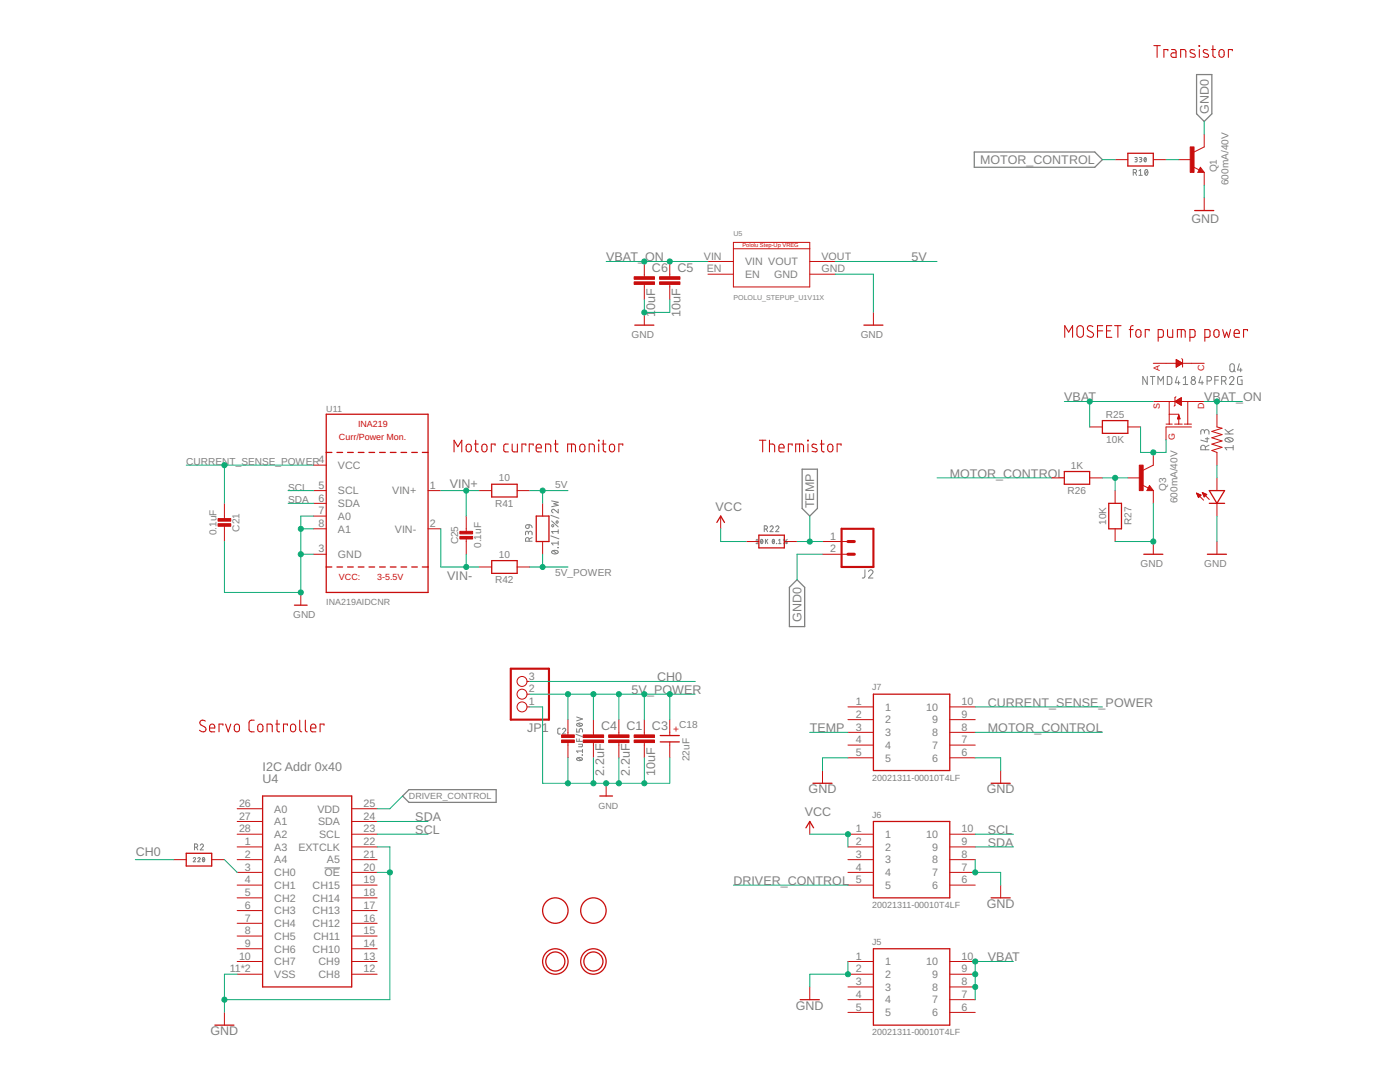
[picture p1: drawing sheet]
<svg xmlns="http://www.w3.org/2000/svg" width="279mm" height="216mm" viewBox="0 0 279 216" stroke-linecap="round" stroke-linejoin="round" font-family="sans-serif">
<g fill="none" stroke="#808080" stroke-width=".2">
<path d="M226.2 34.5l.6-.1v-.5l-.6-.1v1.2M226.5 31.4l.4 .1 .1 .1-.1 .2h-.3M226.6 34.5l.2 .5M226.7 31.8l.2 .1v.3l-.4 .1M227.3 34.1l.3-.3v1.2M227.3 35h.7M227.4 31.4l.4 .1 .1 .1-.1 .2h-.3M227.6 31.8l.2 .1v.3l-.4 .1M228.5 31.5a.41 .41 0 0 1 .3 .4 .41 .41 0 0 1-.3 .4l-.2-.4zM228.6 33.9l.1-.1a.58 .58 0 0 1 .4 .6 .58 .58 0 0 1-.4 .6l-.2-.6zM228.7 31.6l-.4 .5M229 34.1l-.5 .6"/>
<path d="M229 75.1v1.6l-.9-1.6v1.6M229.6 75.1h.9M230 75.1v1.6M231.1 76.7v-1.6l.5 .9 .6-.9v1.6M233 75.1h.6l.2 .3 .1 .9-.3 .4h-.6zM234.9 75.1l-.3 1.3h.9M235.2 76v.7M236.1 76.7h.9M236.1 75.5l.5-.4v1.6M239.6 75.1l-.3 1.3h.9M239.9 76v.7M240.9 76h.4a.44 .44 0 0 0 .5-.4 .44 .44 0 0 0-.5-.5h-.4v1.6"/>
<path d="M242.4 75.8h.8M243.2 75.1h-.8v1.6M243.8 76h.5a.44 .44 0 0 0 .4-.4 .44 .44 0 0 0-.4-.5h-.5v1.6M244.3 76l.4 .7M245.4 75.5a.44 .44 0 0 1 .6-.4 .44 .44 0 0 1 .1 .7l-.7 .9h.9M245.6 72.7l.3-.1 .3 .1 .1 1a.44 .44 0 0 1-.4 .5 .44 .44 0 0 1-.5-.5zM246.2 73.8l.3 .4M247.3 72.6l-.3 1.2h.9M247.6 73.5v.7M247.9 75.1h-.7l-.2 .2v1.1l.2 .3h.7v-.9h-.3M110.1 99.9l1.3 .3-.9 .3 .9 .3-1.3 .3M240.4 86.2a.46 .46 0 0 1 .4-.5 .46 .46 0 0 1 .5 .5v.4"/>
<path d="M240.4 86.4v-.3a.36 .36 0 0 0-.4-.4 .36 .36 0 0 0-.4 .4v.5M240.6 89.7v-.4a.46 .46 0 0 0-.5-.5 .46 .46 0 0 0-.5 .5v.4h1.7M240.6 87.5h.7M240.9 87.3v.9l-1.3-.4M241.3 88.8l-.7 .4M244.5 86.6h1.6M244.5 85.7l1 .9M244.6 87.5a1.03 1.03 0 0 1 1.5 .3 .97 .97 0 0 1-1.6 0zM244.8 87.4l.9 .7M246.1 89.3h-1.6l.3 .5M246.1 88.9v.9M246.1 85.7l-1 .5"/>
<path d="M105 104.8l.6-.1v.5a.37 .37 0 0 1-.5 .2 .37 .37 0 0 1-.1-.6zM105.5 106.4a.37 .37 0 0 1 .3-.4 .37 .37 0 0 1 .4 .4v.3M105.5 106.6l-.1-.4-.3-.2-.2 .2v.5M105.6 108v-.4a.36 .36 0 0 0-.4-.3 .36 .36 0 0 0-.3 .3v.4h1.3M105.6 104.7l.4 .1 .2 .5M106.2 107.3l-.6 .2M109.9 106.9l1.6 .6M109.9 102.8l1.6 .6M110.1 103.9l1.3 1.2M110.2 110a.84 .84 0 0 1 1.2 .2 .78 .78 0 0 1-1.3 0zM110.4 109.9l.7 .6M111.3 109.3h.1"/>
<path d="M111.4 101.6v.7l-.7-.6a.36 .36 0 0 0-.6 .1 .36 .36 0 0 0 .3 .5M111.4 105.7v.7M111.4 108v.8M111.4 108.4h-1.3l.3 .4M111.4 106.1h-1.3l.3 .3M150.9 107.8l.2-.2v.9M150.9 108.5h.5M151.8 107.7h.1a.4 .4 0 0 1 .4 .3 .4 .4 0 0 1-.4 .4l-.1-.3zM152.2 107.8l-.4 .5M152.5 105.6l.6-.1v-.4l-.6-.2v1.2M152.8 107.6v.9M152.9 105.6l.3 .5"/>
<path d="M153 107.9l.2 .6M153.2 107.6l-.4 .5M153.7 105.2a.32 .32 0 0 1 .4-.3 .32 .32 0 0 1 .1 .6l-.5 .6h.6M154.2 107.7a.4 .4 0 0 1 .4 .3 .4 .4 0 0 1-.4 .4l-.1-.2zM154.5 107.8l-.3 .5M154.8 105.2a.32 .32 0 0 1 .5-.3 .32 .32 0 0 1 .1 .6l-.6 .6h.6M155 108.5h.1M155.4 108.5h.5M155.4 107.8l.2-.2v.9M157.1 107.6l-.8 .9M172.6 113.7v1.4l-.2 .2h-.3M173.3 114.1a.44 .44 0 0 1 .7-.4 .44 .44 0 0 1 .1 .7l-.8 .9h.9"/>
<path d="M111.8 145.3l-.4 .1-.1 .2v.7l.5 .2M112.3 145.6a.32 .32 0 0 1 .4-.3 .32 .32 0 0 1 .1 .5l-.5 .7h.6M114.9 146.5l1.5 .5M115.1 145.4v.7h.5v-.4a.33 .33 0 0 1 .3-.3 .33 .33 0 0 1 .3 .3v.4M115.1 147.4v.5h1.1M115.1 143.1l1.1 .4-1.1 .3M115.1 151.3a.68 .68 0 0 1 1.1 .3 .65 .65 0 0 1-.6 .2 .65 .65 0 0 1-.5-.4zM115.1 144.4a.68 .68 0 0 1 1.1 .3 .65 .65 0 0 1-.6 .3 .65 .65 0 0 1-.5-.5zM115.3 151.2l.7 .5M115.3 144.4l.7 .5M115.5 148.5h.7l-.1 .5h-.6M115.6 147.4v.5"/>
<path d="M116.2 150.7h.1M116.2 149.5v.7M116.2 149.9h-1.1l.2 .3M38.6 171.3a.23 .23 0 0 1 .3-.2 .23 .23 0 0 1 .1 .4l-.4 .5h.4M38.8 169.1l.5-.1 .2-.2-.1-.3-.6-.1v1.2M39.2 169.1l.3 .5M39.5 171.3a.23 .23 0 0 1 .3-.2 .23 .23 0 0 1 .1 .4l-.4 .5h.5M40 168.7a.32 .32 0 0 1 .4-.3 .32 .32 0 0 1 .1 .5l-.5 .7h.6M40.5 171.1a.41 .41 0 0 1 .4 .4 .41 .41 0 0 1-.4 .4l-.1-.4zM40.8 171.3l-.4 .5M64.8 173.2h3.1"/>
<circle cx="238.1" cy="76.3" r=".45"/>
<circle cx="238.1" cy="75.5" r=".36"/>
<circle cx="110.3" cy="104.9" r=".22"/>
<circle cx="111.2" cy="104.2" r=".22"/>
<circle cx="156.5" cy="107.8" r=".15"/>
<circle cx="157" cy="108.3" r=".14"/>
</g>
<path d="M238.8 14.9h3.1v7.8l-1.6 1.5-1.5-1.5zM194.4 30.3h24.1l1.5 1.6-1.5 1.5h-24.1zM160.1 93.6h3v7.9l-1.5 1.5-1.5-1.5zM159.1 115.7l1.5 1.5v7.8h-3.1v-7.8zM80.3 158.8l1.3-1.2h17.4v2.5h-17.4z" fill="none" stroke="#808080" stroke-width=".25"/>
<g fill="none" stroke="#c90d0c" stroke-width=".21">
<path d="M230.3 9.1h1.3M230.9 9.1v2.4M233.1 10.1v-.2h-.8v1.6M233.8 9.9h.7l.2 .4v1.2h-.6a.46 .46 0 0 1-.4-.5 .46 .46 0 0 1 .4-.5h.6M235.6 11.5v-1.6h.7l.3 .2 .1 1.4M238.4 10l-.7-.1-.2 .4 1 .6v.4a.85 .85 0 0 1-1 0M239.3 9.1l.1 .1zM239.4 9.9v1.6M241 10l-.7-.1-.2 .4 1 .6v.4a.85 .85 0 0 1-.9 0M241.8 9.9h.8M242.1 9.1v2.1l.5 .3M243.4 10.1l.5-.2a.88 .88 0 0 1 0 1.5h-.4l-.2-.3z"/>
<path d="M245.9 10.1v-.2h-.7v1.6M212.5 67.3v-2.3l.8 1.3 .8-1.3v2.3M215.1 65.2a.64 .64 0 0 1 .7-.2 .64 .64 0 0 1 .4 .6v1.1a.65 .65 0 0 1-.6 .6 .65 .65 0 0 1-.7-.6zM218.1 65.2a.58 .58 0 0 0-.9-.1 .58 .58 0 0 0 .1 .9l.7 .3a.58 .58 0 0 1 .1 .9 .58 .58 0 0 1-.9 0l-.3-.2M219 66h1.1M220.1 65h-1.1v2.3M220.8 66h.8M221.9 65h-1.1v2.3h1.1M222.4 65h1.3M223.1 65v2.3M225.4 65.8h.7M226.1 65l-.4 .1-.1 .3v1.9"/>
<path d="M226.8 65.9l.5-.1a.92 .92 0 0 1 .2 1.4l-.4 .1-.4-.3zM229.3 66v-.2h-.7v1.5M231.1 67.3h.8l.2-.2 .1-1-.3-.3h-.8v2.3M233 65.8v1.1l.1 .3 .3 .1h.6v-1.5M235 67.3v-1.5l1.4 .1 .1 .2v1.2M235.8 65.8v1.5M237.5 67.3h.8l.2-.2v-1l-.2-.3h-.8v2.3M240.5 67.3h.8l.2-.2v-1.1l-.2-.2h-.8v2.3M242.4 65.9l.5-.1a.92 .92 0 0 1 .1 1.4l-.3 .1-.4-.3zM244 65.8l.4 1.5 .4-1 .4 1 .4-1.5M246.3 66.5h1a.54 .54 0 0 0-.3-.7 .54 .54 0 0 0-.7 .5l.1 .9 .9 .1M249 66v-.2h-.8v1.5"/>
<path d="M90.6 90.2v-2.4l.8 1.3 .8-1.3v2.4M93.1 88.8l.5-.2a.89 .89 0 0 1 .2 1.5l-.3 .1-.5-.4zM94.7 88.6h.8M94.9 87.8l.1 2.1 .2 .2 .3 .1M96.3 88.8l.5-.2a.89 .89 0 0 1 .1 1.5l-.3 .1-.4-.4zM98.8 88.9v-.3h-.8v1.6M101.5 88.6h-.7l-.3 .4 .1 1.1 .9 .1M102.2 88.6v1.3l.4 .3h.7v-1.6M104.9 88.9v-.3h-.7v1.6M106.4 88.9v-.3h-.8v1.6M107 89.4h1a.54 .54 0 0 0-.3-.8 .54 .54 0 0 0-.7 .5l.1 1 .9 .1M108.9 90.2v-1.6h.6l.4 .3v1.3"/>
<path d="M110.6 88.6h.8M110.9 87.8v2.1l.5 .3M113.3 90.2v-1.6h1.1l.3 .1 .2 .3v1.2M114.1 88.6v1.6M115.8 88.8l.5-.2a.87 .87 0 0 1 0 1.6l-.3-.1-.3-.3zM117.6 90.2v-1.6h.6l.4 .3v1.3M119.4 87.8l.1 .2zM119.5 88.6v1.6M120.1 88.6h.8M120.4 87.8v2l.1 .3 .4 .1M121.8 88.8l.4-.2a.87 .87 0 0 1 0 1.6l-.3-.1-.3-.3zM124.3 88.9v-.3h-.8v1.6"/>
<path d="M151.6 87.8h1.2M152.2 87.8v2.4M153.6 88.6h.8l.2 .3v1.3M153.6 87.8v2.4M155.4 89.4h1.1a.54 .54 0 0 0-.4-.8 .54 .54 0 0 0-.7 .5l.2 1 .9 .1M158.1 88.9v-.3h-.8v1.6M158.8 90.2v-1.6h1.2l.2 .1 .2 .3v1.2M159.6 88.6v1.6M161.2 87.8l.1 .2zM161.2 88.6v1.6M163 88.8a.59 .59 0 0 0-1 .1l.1 .3 .9 .4v.4a.82 .82 0 0 1-.9 0M163.7 88.6h.8"/>
<path d="M164 87.8v2l.1 .3 .4 .1M165.3 88.8l.5-.2a.87 .87 0 0 1 0 1.6l-.4-.1-.2-.3zM167.9 88.9v-.3h-.8v1.6M41 143.9a.58 .58 0 0 0-.9-.1 .58 .58 0 0 0 0 .9l.8 .4a.58 .58 0 0 1 0 .8 .58 .58 0 0 1-.9 0l-.2-.2M41.8 145.3h1.1a.55 .55 0 0 0-.4-.8 .55 .55 0 0 0-.7 .5l.1 .9 1 .1M44.5 144.7v-.2h-.8v1.5M45 144.5l.6 1.5 .5-1.5M46.9 144.7l.5-.2a.92 .92 0 0 1 .1 1.5h-.3l-.3-.1-.1-.4zM50.7 143.7h-.5a.51 .51 0 0 0-.5 .5l.1 1.6 .3 .2h.6M51.5 144.7l.4-.2 .4 .2 .2 .8a.52 .52 0 0 1-.5 .5 .52 .52 0 0 1-.6-.5zM53.3 146v-1.5l.9 .1 .1 1.4M55 144.5h.8"/>
<path d="M55.3 143.7v2.1l.5 .2M57.4 144.7v-.2h-.8v1.5M58.1 144.7l.3-.2 .5 .2 .1 .8a.52 .52 0 0 1-.5 .5 .52 .52 0 0 1-.5-.5zM59.8 143.7v1.9l.1 .3 .3 .1M60.9 143.7l.1 2.1 .3 .2M62 145.3h1a.55 .55 0 0 0-.3-.8 .55 .55 0 0 0-.7 .5l.1 .9 .9 .1M64.7 144.7v-.2h-.8v1.5"/>
</g>
<g fill="none" stroke="#c90d0c" stroke-width=".25">
<path d="M225.1 30.6h5.1v2.5h-5.1zM239.6 33.9l.1 .2h-.4l.3-.5 .5 .7h-.8M238.4 42h3.8M126.7 64.9h3.8M172.4 64.9h3.8M65.1 82.7h20.3v35.5h-20.3zM65.1 90.3h1.1M67.2 90.3h1.2M69.4 90.3h1.1M71.5 90.3h1.1M73.6 90.3h1.2M75.8 90.3h1.1"/>
<path d="M77.9 90.3h1.1M80 90.3h1.2M82.2 90.3h1.1M84.3 90.3h1.1M98.1 96.6h5.1v2.6h-5.1zM212.4 94.1h5.1v2.5h-5.1zM220 83.9h5.1v2.6h-5.1zM229.4 97.4l.1 .2h-.3l.2-.5 .5 .7h-.7M241.3 97.9h3.1l-1.5 2.5zM65.1 113.1h1.1M67.2 113.1h1.2M69.4 113.1h1.1"/>
<path d="M71.5 113.1h1.1M73.6 113.1h1.2M75.8 113.1h1.1M77.9 113.1h1.1M80 113.1h1.2M82.2 113.1h1.1M84.3 113.1h1.1M98.1 111.9h5.1v2.5h-5.1zM107 103h2.6v5.1h-2.6zM143.1 104.2l.7-1.2 .8 1.2M151.4 106.8h5.1v2.5h-5.1zM221.3 100.4h2.5v5.1h-2.5z"/>
<path d="M228.3 110.6h3.8M241 110.6h3.8M241.3 100.4h3.1M58.8 120.8h2.5M174.3 138.5h15.2v15.3h-15.2zM52.4 158.8h17.8v38.1h-17.8zM119.7 158.8h2.5M131.8 146.8h3.8M131.8 148h3.8M162.2 156.3h3.9M197.8 156.3h3.8M37.2 170.3h5v2.5h-5z"/>
<path d="M160.8 165.2l.8-1.3 .8 1.3M174.3 163.9h15.2v15.3h-15.2zM197.8 179.2h3.8M159.7 199.5h3.8M174.3 189.3h15.2v15.3h-15.2zM42.9 204.6h3.8"/>
<circle cx="110.8" cy="191.9" r="2.54"/>
<circle cx="110.8" cy="181.7" r="2.54"/>
<circle cx="110.8" cy="191.9" r="1.91"/>
<circle cx="118.4" cy="181.7" r="2.54"/>
<circle cx="118.4" cy="191.9" r="2.54"/>
<circle cx="118.4" cy="191.9" r="1.91"/>
</g>
<g fill="none" stroke="#c90d0c" stroke-width=".2">
<path d="M222.5 31.9h2.6M230.2 31.9h2.5M235.2 31.9h2.6M238.1 33.3l1.2 .6M239.6 33.4l.7 1h-1.2zM240.3 26.8v2.5l-2 1M240.3 34.4v2.5M240.3 39.5v2.5M128.6 52.2v3M128.6 56.7v3.1M133.7 52.2v3M133.7 56.7v3.1"/>
<path d="M141.3 52.2h5.1M141.3 54.7h5.1M146.4 48.4h15.2v8.9h-15.2zM146.4 49.6h15.2M161.6 52.2h5.1M161.6 54.7h5.1M128.6 62.3v2.6M174.3 62.3v2.6M230.2 72.5h4.5M234.7 79.2l-.2 .2v1.5l-.2 .1M234.7 80h1.1M234.7 72.5h1.3"/>
<path d="M234.7 71.7l1.3 .8-1.3 .8zM234.7 73.2h.1M234.7 73.1h.3M234.7 73h.5M234.7 72.9h.7M234.7 72.7h.9M234.7 72.6h1.1M234.7 72.4h1.2M234.7 72.3h.9M234.7 72.2h.8M234.7 72h.5M234.7 71.9h.4"/>
<path d="M234.7 71.8h.1M234.9 79.9h.9M235.1 79.8h.7M235.3 79.6h.5M235.5 79.5h.3M235.7 79.4h.1M235.8 71.6l.2 .1v1.6M236 72.5h4.3M62.6 97.9h2.5M62.6 92.8h2.5M85.4 97.9h2.6M95.6 97.9h2.5"/>
<path d="M103.2 97.9h2.5M209.9 95.4h2.5M217.5 85.2h2.5M217.5 95.4h2.5M222.5 97.9v2.5M225.1 85.2h2.5M225.1 95.4h2.5M227.9 96.8l1.3 .6M229.4 96.9l.8 1h-1.3zM230.2 80.1h5.6M230.2 90.3v2.5l-2.1 1M230.2 97.9v2.5"/>
<path d="M232.7 84.6h1.3M233.3 80.1v4.5M233.3 82.7h1.9v1.9M234.4 84.6h1.5M234.5 80.1l1.3-.7v1.5zM234.7 80.2h1.1M234.9 80.4h.9M235 83.5h.5M235.1 83.4h.3M235.1 80.5h.7M235.1 83.2h.3M235.2 83.1h.2"/>
<path d="M235.2 83h.1M235.2 82.9h.1M235.2 82.8l.3 .8h-.5zM235.3 80.6h.5M235.5 80.7h.3M235.7 80.8h.1M235.8 80.1h4.5M236.3 84.6h1.5M237 80.1v4.5M237.8 85.2h-5.1v2.5M238.8 98.4l1.4 1.4M238.8 98.4l.9 .4"/>
<path d="M238.8 98.4l.4 .9 .5-.5M238.8 98.4h.1M238.9 98.6h.3M238.9 98.7h.6M239 98.8h.7M239 98.9h.5M239.1 99.1h.3M239.1 99.2h.2M239.9 98.3l1.4 1.4M239.9 98.3l.9 .4-.5 .5zM240 98.3h.1M240 98.4h.4"/>
<path d="M240.1 98.6h.6M240.1 98.7h.7M240.2 98.8h.5M240.2 98.9h.4M240.3 99.1h.1M242.9 82.7v2.5l1 .2-2 .7 2 .6-2 .7 2 .6-2 .6 2 .7-2 .6 1 .4v2.5M242.9 95.4v2.5M44.8 100.4v3.3M44.8 104.8v3.3M60 118.2v2.6M62.6 105.5h2.5M62.6 110.6h2.5"/>
<path d="M62.6 100.4h2.5M62.6 103h2.5M85.4 105.5h2.6M93 103v3.3M93 107.3v3.3M95.6 113.1h2.5M103.2 113.1h2.5M108.3 100.4v2.6M108.3 108.1v2.5M143.8 103v2.5M148.9 108.1h2.5M156.5 108.1h2.6"/>
<path d="M164.1 110.6h5.1M164.1 108.1h5.1M222.5 105.5v2.6M230.2 108.1v2.5M242.9 100.4v2.6M242.9 108.1v2.5M105.2 138.5h.5M105.2 136h.5M105.2 141.1h.5M113.3 143.6v3.3M113.3 147.9v3.3M118.4 143.6v3"/>
<path d="M118.4 148.2v3M121 156.3v2.5M123.5 143.6v3M123.5 148.2v3M128.6 143.6v3M128.6 148.2v3M133.7 143.6v3.1M133.7 148v3.2M164.1 153.8v2.5M169.2 141.1h5.1M169.2 143.6h5.1M169.2 146.1h5.1"/>
<path d="M169.2 148.7h5.1M169.2 151.2h5.1M189.5 141.1h5.1M189.5 143.6h5.1M189.5 146.1h5.1M189.5 148.7h5.1M189.5 151.2h5.1M199.7 153.8v2.5M34.6 171.5h2.6M42.2 171.5h2.6M47.3 166.5h5.1M47.3 169h5.1"/>
<path d="M47.3 171.5h5.1M47.3 174.1h5.1M47.3 176.6h5.1M47.3 161.4h5.1M47.3 163.9h5.1M47.3 179.2h5.1M70.2 166.5h5.1M70.2 169h5.1M70.2 171.5h5.1M70.2 174.1h5.1M70.2 176.6h5.1M70.2 161.4h5.1"/>
<path d="M70.2 163.9h5.1M70.2 179.2h5.1M161.6 163.9v2.6M169.2 166.5h5.1M169.2 169h5.1M169.2 171.5h5.1M169.2 174.1h5.1M169.2 176.6h5.1M189.5 166.5h5.1M189.5 169h5.1M189.5 171.5h5.1M189.5 174.1h5.1"/>
<path d="M189.5 176.6h5.1M199.7 176.6v2.6M47.3 191.9h5.1M47.3 194.4h5.1M47.3 181.7h5.1M47.3 184.2h5.1M47.3 186.8h5.1M47.3 189.3h5.1M70.2 191.9h5.1M70.2 194.4h5.1M70.2 181.7h5.1M70.2 184.2h5.1"/>
<path d="M70.2 186.8h5.1M70.2 189.3h5.1M161.6 196.9v2.6M169.2 191.9h5.1M169.2 194.4h5.1M169.2 196.9h5.1M169.2 199.5h5.1M189.5 191.9h5.1M189.5 194.4h5.1M189.5 196.9h5.1M189.5 199.5h5.1M44.8 202v2.6"/>
<path d="M169.2 202h5.1M189.5 202h5.1"/>
<circle cx="104.2" cy="138.5" r=".99"/>
<circle cx="104.2" cy="136" r=".99"/>
<circle cx="104.2" cy="141.1" r=".99"/>
</g>
<g fill="#c90d0c" stroke="#c90d0c" stroke-width=".2">
<path d="M227.4 92.8h.7v5.1h-.7z"/>
<path d="M43.5 103.5h2.6v.5h-2.6z"/>
<path d="M43.5 104.5h2.6v.5h-2.6z"/>
<path d="M91.8 107h2.5v.5h-2.5z"/>
<path d="M91.8 106h2.5v.5h-2.5z"/>
<path d="M112.1 147.7h2.5v.5h-2.5z"/>
<path d="M112.1 146.6h2.5v.6h-2.5z"/>
<path d="M237.5 29.3h.8v5.1h-.8z"/>
<path d="M126.6 147.7h4v.5h-4z"/>
<path d="M126.6 146.6h4v.6h-4z"/>
<path d="M116.4 147.7h4.1v.5h-4.1z"/>
<path d="M116.4 146.6h4.1v.6h-4.1z"/>
<path d="M121.5 147.7h4v.5h-4z"/>
<path d="M121.5 146.6h4v.6h-4z"/>
<path d="M131.6 56.2h4.1v.5h-4.1z"/>
<path d="M131.6 55.2h4.1v.5h-4.1z"/>
<path d="M126.6 56.2h4v.5h-4z"/>
<path d="M126.6 55.2h4v.5h-4z"/>
</g>
<path d="M168 105.5h6.3v7.6h-6.3zM101.9 133.4h7.7v10.2h-7.7z" fill="none" stroke="#c90d0c" stroke-width=".42"/>
<path d="M169.2 110.6h1.3M169.2 108.1h1.3" fill="none" stroke="#c90d0c" stroke-width=".61"/>
<g fill="none" stroke="#0dab76" stroke-width=".2">
<path d="M220 31.9h2.5M232.7 31.9h2.5M240.3 24.2v2.6M240.3 36.9v2.6M121 52.2h20.3M128.6 59.8v2.5h5.1v-2.5M166.7 54.7h7.6v7.6M166.7 52.2h20.3M37.2 92.8h25.4M44.8 92.8v7.6M57.5 97.9h5.1M88 97.9h7.6"/>
<path d="M93 97.9v5.1M105.7 97.9h7.6M108.3 97.9v2.5M187 95.4h22.9M212.4 80.1h17.8M217.5 80.1v5.1M220 95.4h5.1M222.5 95.4v2.5M227.6 85.2v5.1h5.1v-2.6M240.3 80.1h7.6M242.9 80.1v2.6M242.9 92.8v2.6"/>
<path d="M57.5 100.4h5.1M60 110.6h2.6M60 105.5h2.6M62.6 103h-2.6v15.2h-15.2v-10.1M88 105.5v7.6h7.6M93 110.6v2.5M105.7 113.1h7.6M108.3 110.6v2.5M143.8 105.5v2.6h5.1M159.1 108.1h5M161.6 103v5.1M164.1 110.6h-5v5.1"/>
<path d="M230.2 100.4v7.7h-7.7M242.9 103v5.1M105.7 138.5h33M105.7 136h33M113.3 138.5v5.1M118.4 138.5v5.1M123.5 138.5v5.1M128.6 138.5v5.1M133.7 138.5v5.1M80.3 158.8l-2.5 2.6h-2.5M105.7 141.1h2.6v15.2h25.4v-5.1M113.3 151.2v5.1"/>
<path d="M118.4 151.2v5.1M123.5 151.2v5.1M128.6 151.2v5.1M161.6 146.1h7.6M169.2 151.2h-5.1v2.6M194.6 151.2h5.1v2.6M194.6 141.1h25.4M194.6 146.1h25.4M27 171.5h7.6M44.8 171.5l2.5 2.6M75.3 174.1h2.5M75.3 169h2.5v30.5h-33"/>
<path d="M75.3 166.5h10.1M75.3 163.9h10.1M146.4 176.6h22.8M161.6 166.5h7.6v2.5M194.6 171.5v2.6h5.1v2.5M194.6 169h7.6M194.6 166.5h7.6M47.3 194.4h-2.5v7.6M169.2 191.9v2.5h-7.6v2.5M202.2 191.9h-7.6v7.6"/>
</g>
<g fill="#0dab76" stroke="#0dab76" stroke-width=".2">
<circle cx="169.2" cy="194.4" r=".51"/>
<circle cx="194.6" cy="174.1" r=".51"/>
<circle cx="230.2" cy="108.1" r=".51"/>
<circle cx="60" cy="110.6" r=".51"/>
<circle cx="60" cy="105.5" r=".51"/>
<circle cx="60" cy="118.2" r=".51"/>
<circle cx="77.8" cy="174.1" r=".51"/>
<circle cx="44.8" cy="199.5" r=".51"/>
<circle cx="121" cy="156.3" r=".51"/>
<circle cx="128.6" cy="156.3" r=".51"/>
<circle cx="118.4" cy="156.3" r=".51"/>
<circle cx="113.3" cy="156.3" r=".51"/>
<circle cx="123.5" cy="156.3" r=".51"/>
<circle cx="128.6" cy="62.3" r=".51"/>
<circle cx="169.2" cy="166.5" r=".51"/>
<circle cx="194.6" cy="196.9" r=".51"/>
<circle cx="194.6" cy="194.4" r=".51"/>
<circle cx="194.6" cy="191.9" r=".51"/>
<circle cx="217.5" cy="80.1" r=".51"/>
<circle cx="161.6" cy="108.1" r=".51"/>
<circle cx="44.8" cy="92.8" r=".51"/>
<circle cx="230.2" cy="90.3" r=".51"/>
<circle cx="222.5" cy="95.4" r=".51"/>
<circle cx="242.9" cy="80.1" r=".51"/>
<circle cx="133.7" cy="52.2" r=".51"/>
<circle cx="128.6" cy="52.2" r=".51"/>
<circle cx="108.3" cy="113.1" r=".51"/>
<circle cx="113.3" cy="138.5" r=".51"/>
<circle cx="118.4" cy="138.5" r=".51"/>
<circle cx="128.6" cy="138.5" r=".51"/>
<circle cx="133.7" cy="138.5" r=".51"/>
<circle cx="123.5" cy="138.5" r=".51"/>
<circle cx="93" cy="97.9" r=".51"/>
<circle cx="93" cy="113.1" r=".51"/>
<circle cx="108.3" cy="97.9" r=".51"/>
</g>
<g font-size="2.5" fill="#808080">
<text x="241.2" y="22.7" transform="rotate(-90 241.2 22.7)">GND0</text>
<text x="195.6" y="32.8">MOTOR_CONTROL</text>
<text x="237.8" y="44.6">GND</text>
<text x="121" y="52.2">VBAT_</text>
<text x="128.7" y="52.2">ON</text>
<text x="181.9" y="52.2">5V</text>
<text x="130.1" y="54.3">C6</text>
<text x="135.2" y="54.3">C5</text>
<text x="130.8" y="63.4" transform="rotate(-90 130.8 63.4)">1</text>
<text x="130.8" y="62" transform="rotate(-90 130.8 62)">0uF</text>
<text x="135.8" y="63.4" transform="rotate(-90 135.8 63.4)">10uF</text>
<text x="212.4" y="80.1">VBAT</text>
<text x="240.3" y="80.1">VBAT_ON</text>
<text x="189.5" y="95.4">MOTOR_CONTROL</text>
<text x="89.7" y="97.4">VIN+</text>
<text x="142.8" y="102">VCC</text>
<text x="162.5" y="101.4" transform="rotate(-90 162.5 101.4)">TEMP</text>
<text x="89.2" y="115.7">VIN-</text>
<text x="160" y="124.1" transform="rotate(-90 160 124.1)">GND0</text>
<text x="131.1" y="136">CH0</text>
<text x="126.1" y="138.5">5V</text>
<text x="129.1" y="138.5">_PO</text>
<text x="134.1" y="138.5">WER</text>
<text x="197.2" y="141.1">CURRENT_SENSE_POWER</text>
<text x="105.2" y="146">JP1</text>
<text x="120" y="145.8">C4</text>
<text x="125" y="145.8">C1</text>
<text x="130.1" y="145.8">C3</text>
<text x="161.6" y="146.1">TEMP</text>
<text x="197.2" y="146.1">MOTOR_CONTROL</text>
<text x="52.4" y="153.8">I2C Addr 0x40</text>
<text x="120.6" y="154.8" transform="rotate(-90 120.6 154.8)">2.2uF</text>
<text x="125.7" y="154.8" transform="rotate(-90 125.7 154.8)">2.2uF</text>
<text x="130.8" y="154.8" transform="rotate(-90 130.8 154.8)">10uF</text>
<text x="52.4" y="156.3">U4</text>
<text x="161.4" y="158.3">GND</text>
<text x="196.9" y="158.3">GND</text>
<text x="82.9" y="163.9">SDA</text>
<text x="82.9" y="166.5">SCL</text>
<text x="160.6" y="162.9">VCC</text>
<text x="197.2" y="166.5">SCL</text>
<text x="27.1" y="170.8">CH0</text>
<text x="197.2" y="169">SDA</text>
<text x="146.4" y="176.6">DRIVER_CONTROL</text>
<text x="196.9" y="181.2">GND</text>
<text x="197.2" y="191.9">VBAT</text>
<text x="158.8" y="201.5">GND</text>
<text x="42" y="206.6">GND</text>
</g>
<g font-size="2.1" fill="#808080">
<text x="140.5" y="51.8">VIN</text>
<text x="148.7" y="52.9">VIN VOUT</text>
<text x="163.9" y="51.8">VOUT</text>
<text x="141.1" y="54.4">EN</text>
<text x="148.7" y="55.5">EN</text>
<text x="154.5" y="55.5">GND</text>
<text x="163.9" y="54.4">GND</text>
<text x="67.4" y="93.6">VCC</text>
<text x="63.6" y="100.1">6</text>
<text x="63.6" y="97.5">5</text>
<text x="67.4" y="101.2">SDA</text>
<text x="67.4" y="98.7">SCL</text>
<text x="78.3" y="98.7">VIN+</text>
<text x="85.8" y="97.5">1</text>
<text x="63.6" y="102.6">7</text>
<text x="63.6" y="105.2">8</text>
<text x="67.4" y="103.7">A0</text>
<text x="67.4" y="106.3">A1</text>
<text x="78.8" y="106.3">VIN-</text>
<text x="85.8" y="105.2">2</text>
<text x="165.7" y="107.7">1</text>
<text x="63.6" y="110.2">3</text>
<text x="67.4" y="111.3">GND</text>
<text x="165.7" y="110.2">2</text>
<text x="105.5" y="135.6">3</text>
<text x="105.5" y="140.7">1</text>
<text x="105.5" y="138.2">2</text>
<text x="170.8" y="140.7">1</text>
<text x="170.8" y="143.2">2</text>
<text x="176.6" y="141.8">1</text>
<text x="184.8" y="141.8">10</text>
<text x="191.9" y="140.7">10</text>
<text x="191.9" y="143.2">9</text>
<text x="170.8" y="145.8">3</text>
<text x="170.8" y="148.3">4</text>
<text x="176.6" y="144.4">2</text>
<text x="176.6" y="146.9">3</text>
<text x="176.6" y="149.4">4</text>
<text x="186" y="144.4">9</text>
<text x="186" y="146.9">8</text>
<text x="186" y="149.4">7</text>
<text x="191.9" y="145.8">8</text>
<text x="191.9" y="148.3">7</text>
<text x="170.8" y="150.9">5</text>
<text x="176.6" y="152">5</text>
<text x="186" y="152">6</text>
<text x="191.9" y="150.9">6</text>
<text x="47.7" y="161">26</text>
<text x="72.5" y="161">25</text>
<text x="47.7" y="163.6">27</text>
<text x="47.7" y="166.1">28</text>
<text x="54.7" y="162.1">A0</text>
<text x="54.7" y="164.7">A1</text>
<text x="54.7" y="167.2">A2</text>
<text x="63.3" y="162.1">VDD</text>
<text x="63.5" y="164.7">SDA</text>
<text x="63.7" y="167.2">SCL</text>
<text x="72.5" y="166.1">23</text>
<text x="72.5" y="163.6">24</text>
<text x="170.8" y="166.1">1</text>
<text x="176.6" y="167.2">1</text>
<text x="184.8" y="167.2">10</text>
<text x="191.9" y="166.1">10</text>
<text x="48.9" y="168.6">1</text>
<text x="48.9" y="171.2">2</text>
<text x="48.9" y="173.7">3</text>
<text x="54.7" y="169.8">A3</text>
<text x="54.7" y="172.3">A4</text>
<text x="59.6" y="169.8">EXTCLK</text>
<text x="65.2" y="172.3">A5</text>
<text x="72.5" y="173.7">20</text>
<text x="72.5" y="171.2">21</text>
<text x="72.5" y="168.6">22</text>
<text x="170.8" y="168.6">2</text>
<text x="170.8" y="171.2">3</text>
<text x="170.8" y="173.7">4</text>
<text x="176.6" y="169.8">2</text>
<text x="176.6" y="172.3">3</text>
<text x="186" y="169.8">9</text>
<text x="186" y="172.3">8</text>
<text x="191.9" y="168.6">9</text>
<text x="191.9" y="171.2">8</text>
<text x="191.9" y="173.7">7</text>
<text x="48.9" y="176.3">4</text>
<text x="48.9" y="178.8">5</text>
<text x="54.7" y="174.8">CH0</text>
<text x="54.7" y="177.4">CH1</text>
<text x="54.7" y="179.9">CH2</text>
<text x="62.4" y="179.9">CH14</text>
<text x="62.4" y="177.4">CH15</text>
<text x="64.8" y="174.8">OE</text>
<text x="72.5" y="178.8">18</text>
<text x="72.5" y="176.3">19</text>
<text x="170.8" y="176.3">5</text>
<text x="176.6" y="174.8">4</text>
<text x="176.6" y="177.4">5</text>
<text x="186" y="174.8">7</text>
<text x="186" y="177.4">6</text>
<text x="191.9" y="176.3">6</text>
<text x="48.9" y="181.3">6</text>
<text x="48.9" y="183.9">7</text>
<text x="54.7" y="182.5">CH3</text>
<text x="54.7" y="185">CH4</text>
<text x="62.4" y="185">CH12</text>
<text x="62.4" y="182.5">CH13</text>
<text x="72.5" y="183.9">16</text>
<text x="72.5" y="181.3">17</text>
<text x="47.7" y="191.5">10</text>
<text x="48.9" y="186.4">8</text>
<text x="48.9" y="189">9</text>
<text x="54.7" y="187.5">CH5</text>
<text x="54.7" y="190.1">CH6</text>
<text x="62.4" y="190.1">CH10</text>
<text x="62.5" y="187.5">CH11</text>
<text x="72.5" y="191.5">13</text>
<text x="72.5" y="189">14</text>
<text x="72.5" y="186.4">15</text>
<text x="170.8" y="191.5">1</text>
<text x="191.9" y="191.5">10</text>
<text x="45.8" y="194">11*2</text>
<text x="54.7" y="192.6">CH7</text>
<text x="54.7" y="195.2">VSS</text>
<text x="63.6" y="195.2">CH8</text>
<text x="63.6" y="192.6">CH9</text>
<text x="72.5" y="194">12</text>
<text x="170.8" y="194">2</text>
<text x="170.8" y="196.6">3</text>
<text x="176.6" y="192.6">1</text>
<text x="176.6" y="195.2">2</text>
<text x="176.6" y="197.7">3</text>
<text x="184.8" y="192.6">10</text>
<text x="186" y="195.2">9</text>
<text x="186" y="197.7">8</text>
<text x="191.9" y="194">9</text>
<text x="191.9" y="196.6">8</text>
<text x="170.8" y="199.1">4</text>
<text x="170.8" y="201.7">5</text>
<text x="176.6" y="200.2">4</text>
<text x="176.6" y="202.8">5</text>
<text x="186" y="200.2">7</text>
<text x="186" y="202.8">6</text>
<text x="191.9" y="199.1">7</text>
<text x="191.9" y="201.7">6</text>
</g>
<g font-size="2" fill="#808080">
<text x="242.9" y="34.4" transform="rotate(-90 242.9 34.4)">Q1</text>
<text x="245.2" y="36.9" transform="rotate(-90 245.2 36.9)">600mA/40V</text>
<text x="126.1" y="67.4">GND</text>
<text x="171.8" y="67.4">GND</text>
<text x="220.7" y="83.4">R25</text>
<text x="220.8" y="88.4">10K</text>
<text x="37.2" y="92.8">CURRENT_SENSE_POWER4</text>
<text x="213.7" y="93.5">1K</text>
<text x="57.5" y="100.4">SDA</text>
<text x="57.5" y="97.9">SCL</text>
<text x="98.8" y="101.1">R41</text>
<text x="99.5" y="96.1">10</text>
<text x="110.8" y="97.4">5V</text>
<text x="213.1" y="98.6">R26</text>
<text x="232.7" y="97.9" transform="rotate(-90 232.7 97.9)">Q3</text>
<text x="235" y="100.4" transform="rotate(-90 235 100.4)">600mA/40V</text>
<text x="43.2" y="106.8" transform="rotate(-90 43.2 106.8)">0.1uF</text>
<text x="47.8" y="106.1" transform="rotate(-90 47.8 106.1)">C21</text>
<text x="220.7" y="104.8" transform="rotate(-90 220.7 104.8)">10K</text>
<text x="225.8" y="104.8" transform="rotate(-90 225.8 104.8)">R27</text>
<text x="91.5" y="108.6" transform="rotate(-90 91.5 108.6)">C25</text>
<text x="96" y="109.4" transform="rotate(-90 96 109.4)">0.1uF</text>
<text x="99.5" y="111.3">10</text>
<text x="227.6" y="113.1">GND</text>
<text x="240.3" y="113.1">GND</text>
<text x="98.8" y="116.4">R42</text>
<text x="110.8" y="114.9">5V_POWER</text>
<text x="58.5" y="123.3">GND</text>
<text x="135.5" y="145.3">C18</text>
<text x="137.6" y="151.9" transform="rotate(-90 137.6 151.9)">22uF</text>
</g>
<text font-size="2" fill="#c90d0c" x="135.6" y="146.1" transform="rotate(-90 135.6 146.1)">+</text>
<g font-size="1.8" fill="#c90d0c">
<text x="231.4" y="74" transform="rotate(-90 231.4 74)">A</text>
<text x="240.3" y="74" transform="rotate(-90 240.3 74)">C</text>
<text x="231.4" y="81.6" transform="rotate(-90 231.4 81.6)">S</text>
<text x="240.3" y="81.6" transform="rotate(-90 240.3 81.6)">D</text>
<text x="67.6" y="87.7">Curr/Power Mon.</text>
<text x="71.5" y="85.2">INA219</text>
<text x="234.5" y="87.7" transform="rotate(-90 234.5 87.7)">G</text>
<text x="67.6" y="115.7">VCC:</text>
<text x="75.3" y="115.7">3-5.5V</text>
</g>
<g font-size="1.8" fill="#808080">
<text x="65.1" y="82.1">U11</text>
<text x="65.1" y="120.7">INA219AIDCNR</text>
<text x="174.1" y="137.8">J7</text>
<text x="174.1" y="155.8">20021311-00010T4LF</text>
<text x="81.6" y="159.5">DRIVER_CONTROL</text>
<text x="119.5" y="161.4">GND</text>
<text x="174.1" y="163.2">J6</text>
<text x="174.1" y="181.2">20021311-00010T4LF</text>
<text x="174.1" y="188.6">J5</text>
<text x="174.1" y="206.6">20021311-00010T4LF</text>
</g>
<g font-size="1.4" fill="#808080">
<text x="146.4" y="47.1">U5</text>
<text x="146.4" y="59.8">POLOLU_STEPUP_U1V11X</text>
</g>
<text font-size="1.1" fill="#c90d0c" x="148.1" y="49.4">Pololu Step-Up VREG</text>
</svg>
